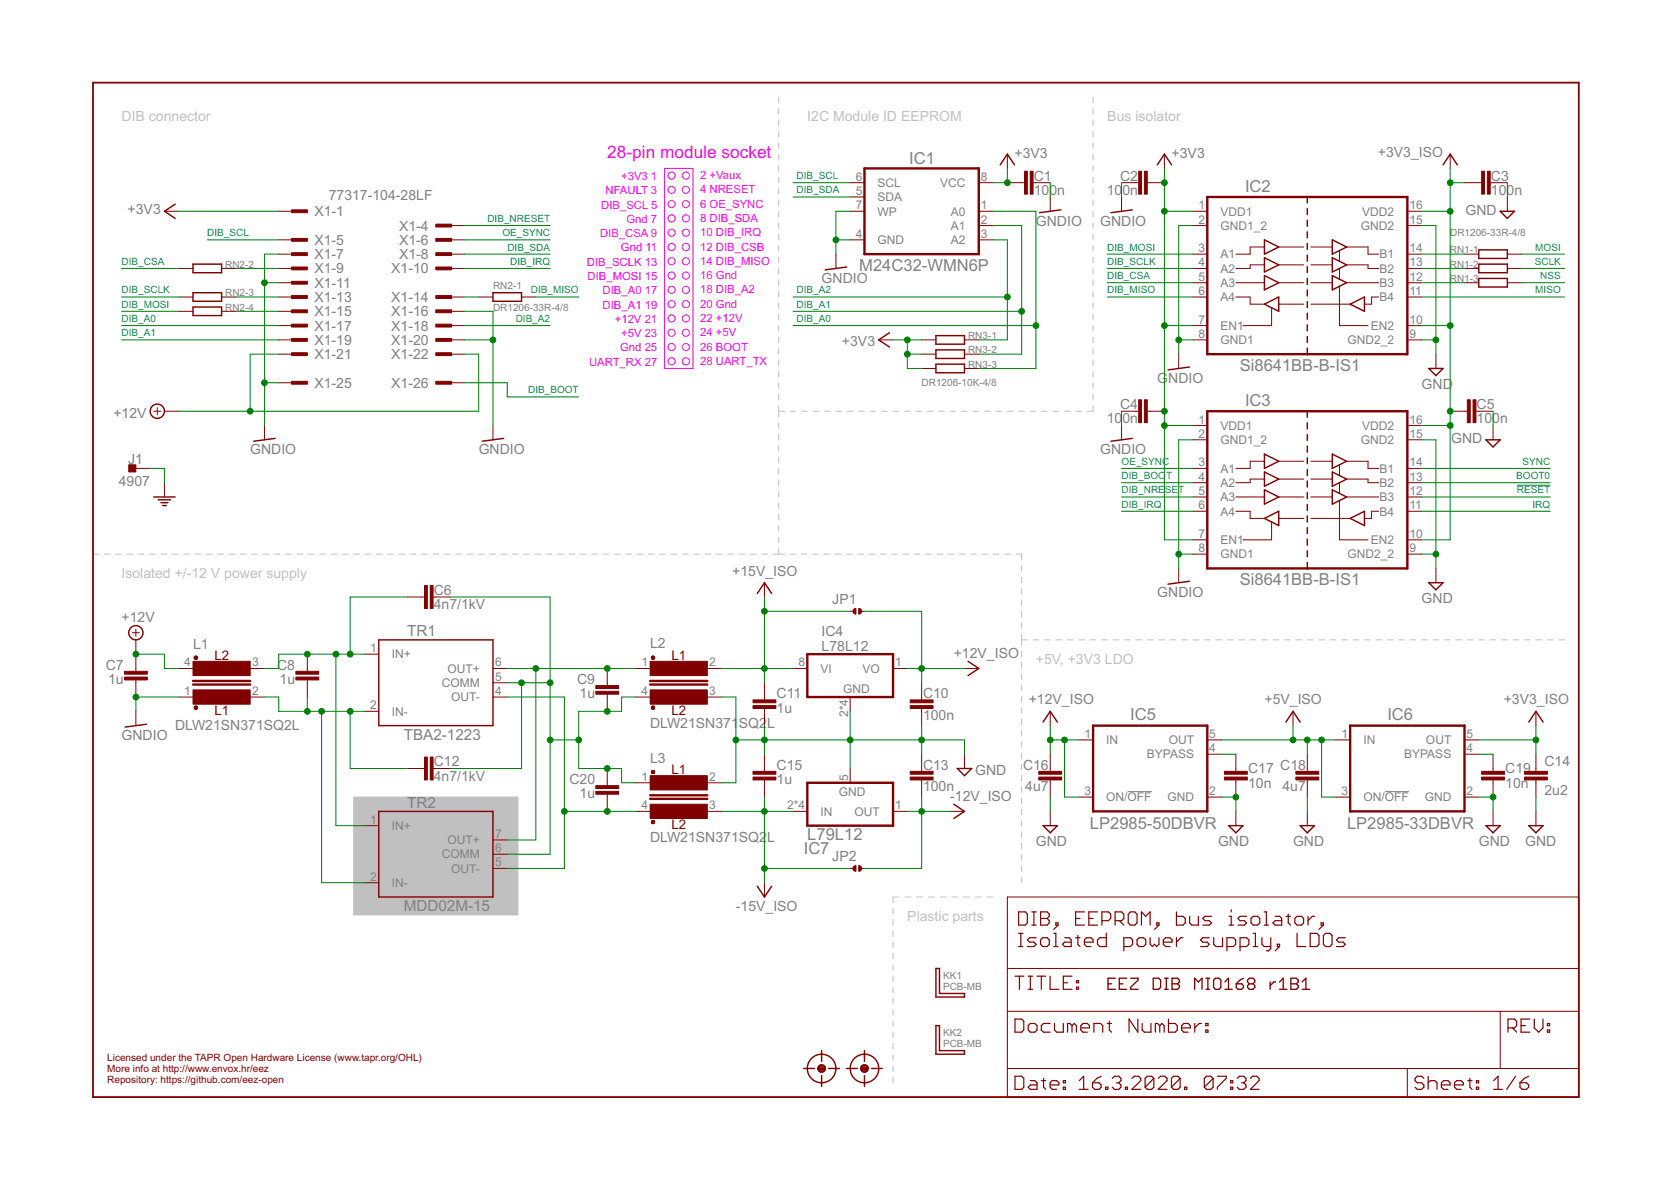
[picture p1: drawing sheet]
<svg xmlns="http://www.w3.org/2000/svg" width="297mm" height="210mm" viewBox="0 0 297 210" stroke-linecap="round" stroke-linejoin="round" font-family="sans-serif">
<g fill="none" stroke="#c0c0c0" stroke-width=".18">
<path d="M138.4 17.2v1.1M138.4 19.3v1M194.3 17.2v1.1M194.3 19.3v1M138.4 21.3v1M138.4 23.3v1.1M138.4 25.4v1M138.4 27.4v1M138.4 29.4v1.1M138.4 31.5v1M138.4 33.5v1M138.4 35.5v1"/>
<path d="M138.4 37.5v1.1M138.4 39.6v1M194.3 21.3v1M194.3 23.3v1.1M194.3 25.4v1M194.3 27.4v1M194.3 29.4v1.1M194.3 31.5v1M194.3 33.5v1M194.3 35.5v1M194.3 37.5v1.1M194.3 39.6v1"/>
<path d="M138.4 41.6v1M138.4 43.6v1.1M138.4 45.7v1M138.4 47.7v1M138.4 49.7v1.1M138.4 51.8v1M138.4 53.8v1M138.4 55.8v1.1M138.4 57.8v1.1M138.4 59.9v1M194.3 41.6v1M194.3 43.6v1.1"/>
<path d="M194.3 45.7v1M194.3 47.7v1M194.3 49.7v1.1M194.3 51.8v1M194.3 53.8v1M194.3 55.8v1.1M194.3 57.8v1.1M194.3 59.9v1M138.4 61.9v1M138.4 63.9v1.1M138.4 66v1M138.4 68v1"/>
<path d="M138.4 70v1.1M138.4 72.1v2M138.4 75.1v1.1M138.4 77.2v1M138.4 79.2v1M138.4 73.1h1.1M140.5 73.1h1M142.5 73.1h1M144.5 73.1h1.1M146.6 73.1h1M148.6 73.1h1M150.6 73.1h1"/>
<path d="M152.7 73.1h1M154.7 73.1h1M156.7 73.1h1M158.7 73.1h1.1M160.8 73.1h1M162.8 73.1h1M164.8 73.1h1.1M166.9 73.1h1M168.9 73.1h1M170.9 73.1h1.1M173 73.1h1M175 73.1h1"/>
<path d="M177 73.1h1.1M179 73.1h1.1M181.1 73.1h1M183.1 73.1h1M185.1 73.1h1.1M187.2 73.1h1M189.2 73.1h1M191.2 73.1h1.1M194.3 61.9v1M194.3 63.9v1.1M194.3 66v1M194.3 68v1"/>
<path d="M194.3 70v1.1M194.3 72.1v1h-1M16.5 98.5h1M18.5 98.5h1.1M20.6 98.5h1M22.6 98.5h1M24.6 98.5h1M26.6 98.5h1M28.6 98.5h1M30.6 98.5h1M32.6 98.5h1.1M34.7 98.5h1"/>
<path d="M36.7 98.5h1M38.7 98.5h1M40.7 98.5h1M42.7 98.5h1M44.7 98.5h1.1M46.8 98.5h1M48.8 98.5h1M50.8 98.5h1M52.8 98.5h1M54.8 98.5h1M56.8 98.5h1M58.8 98.5h1.1"/>
<path d="M60.9 98.5h1M62.9 98.5h1M64.9 98.5h1M66.9 98.5h1M68.9 98.5h1M70.9 98.5h1M72.9 98.5h1.1M75 98.5h1M77 98.5h1M79 98.5h1M81 98.5h1M83 98.5h1"/>
<path d="M85 98.5h1M87 98.5h1.1M89.1 98.5h1M91.1 98.5h1M93.1 98.5h1M95.1 98.5h1M97.1 98.5h1M99.1 98.5h1.1M101.2 98.5h1M103.2 98.5h1M105.2 98.5h1M107.2 98.5h1"/>
<path d="M109.2 98.5h1M111.2 98.5h1M113.2 98.5h1.1M115.3 98.5h1M117.3 98.5h1M119.3 98.5h1M121.3 98.5h1M123.3 98.5h1M125.3 98.5h1M127.3 98.5h1.1M129.3 98.5h1.1M131.4 98.5h1"/>
<path d="M133.4 98.5h1M135.4 98.5h1M137.4 98.5h2M138.4 81.2v1.1M138.4 83.2v1.1M138.4 85.3v1M138.4 87.3v1M138.4 89.3v1.1M138.4 91.4v1M138.4 93.4v1M138.4 95.4v1.1M138.4 97.5v1"/>
<path d="M140.4 98.5h1M142.5 98.5h.9M144.5 98.5h1M146.5 98.5h1M148.5 98.5h1M150.5 98.5h1M152.5 98.5h1M154.5 98.5h1M156.5 98.5h1M158.5 98.5h1M160.5 98.5h1M162.5 98.5h1"/>
<path d="M164.5 98.5h1M166.5 98.5h1.1M168.6 98.5h.9M170.6 98.5h1M172.6 98.5h1M174.6 98.5h1M176.6 98.5h1M178.6 98.5h1M180.6 98.5h1v1M181.6 113.7h1M181.6 100.5v1.1M181.6 102.6v1"/>
<path d="M181.6 104.6v1M181.6 106.6v1M181.6 108.6v1.1M181.6 110.7v1M181.6 112.7v2M181.6 115.7v1M181.6 117.8v.9M181.6 119.8v1M183.6 113.7h1.1M185.7 113.7h1M187.7 113.7h1M189.7 113.7h1.1"/>
<path d="M191.7 113.7h1.1M193.8 113.7h1M195.8 113.7h1M197.8 113.7h1.1M199.9 113.7h1M201.9 113.7h1M203.9 113.7h1.1M206 113.7h1M208 113.7h1M210 113.7h1.1M212.1 113.7h1M214.1 113.7h1"/>
<path d="M216.1 113.7h1.1M218.2 113.7h1M220.2 113.7h1M222.2 113.7h1.1M224.3 113.7h1M226.3 113.7h1M228.3 113.7h1.1M230.4 113.7h1M232.4 113.7h1M234.4 113.7h1.1M236.5 113.7h1M238.5 113.7h1"/>
<path d="M240.5 113.7h1M242.5 113.7h1.1M244.6 113.7h1M246.6 113.7h1M248.6 113.7h1.1M250.7 113.7h1M252.7 113.7h1M254.7 113.7h1.1M256.8 113.7h1M258.8 113.7h1M260.8 113.7h1.1M262.8 113.7h1.1"/>
<path d="M264.9 113.7h1M266.9 113.7h1M268.9 113.7h1.1M271 113.7h1M273 113.7h1M275 113.7h1.1M277.1 113.7h1M181.6 121.8v1M181.6 123.8v1M181.6 125.8v1M181.6 127.8v1M181.6 129.8v1"/>
<path d="M181.6 131.8v1M181.6 133.8v1M181.6 135.8v1M181.6 137.8v1M181.6 139.8v1M159.8 159.4h-1.1v1M160.8 159.4h1.1M162.9 159.4h1.1M165 159.4h1.1M167.1 159.4h1.1M169.2 159.4h1.1M171.3 159.4h1.1"/>
<path d="M173.4 159.4h1M175.4 159.4h1.1M181.6 141.8v1.1M181.6 143.8v1M181.6 145.9v1M181.6 147.8v1.1M181.6 149.9v1M181.6 151.9v1M181.6 153.9v1M181.6 155.9v1M158.7 161.4v1M158.7 163.4v1"/>
<path d="M158.7 165.4v1M158.7 167.4v1M158.7 169.4v1M158.7 171.4v1M158.7 173.4v1M158.7 175.5v.9M158.7 177.4v1M158.7 179.5v.9M158.7 181.4v1M158.7 183.5v.9M158.7 185.4v1M158.7 187.5v.9"/>
<path d="M158.7 189.4v1.1M158.7 191.5v.9"/>
</g>
<path d="M62.9 141.7h29.2v20.9h-29.2z" fill="#c0c0c0" stroke="#c0c0c0" stroke-width=".18"/>
<path d="M200.4 140.7h4.3M246.2 140.7h4.2" fill="none" stroke="#808080" stroke-width=".18"/>
<g fill="none" stroke="#800000" stroke-width=".21">
<path d="M180.4 173.5h1.6M181.1 162.1h1.1l.4 .4v1.5l-.4 .4h-1.1zM181.1 168.2h.7M181.1 165.9h.7M181.2 173.5v2.3M181.5 165.9v2.3M182.8 173.5h.8M182.8 175.8h.8M183.2 173.5v2.3M183.4 164.4h.8M183.4 162.1h.8M183.8 162.1v2.3"/>
<path d="M184.2 166.7h-1.2l-.4 .3 .4 .4h.8l.4 .4-.4 .4h-1.2M184.3 173.5h1.6M185 162.1h1.1l.4 .4v.4l-.4 .3 .4 .4v.4l-.4 .4h-1.1zM185 163.2h1.1M185.1 173.5v2.3M185.4 166.7h.7l.4 .3v.8l-.4 .4h-.7l-.4-.4v-.8zM186.7 173.5v2.3h1.5M187.3 165.9h.4v2.3M187.3 168.2h.8M187.7 164h.4v.4h-.4zM188.1 164.4l-.8 .8M189 174.7h.8"/>
<path d="M189.3 166.7h.7l.4 .3v1.2h-1.1l-.4-.4 .4-.4h1.1M190.6 173.5h-1.6v2.3h1.6M191.2 163.2h.8M191.2 166.7h.8M191.3 175.5h.4v.3h-.4zM191.3 174.3h.4v.4h-.4zM191.6 166.3v1.5l.4 .4M192.8 162.1h-1.6v2.3h1.6M192.8 167.4h1.5v-.4l-.4-.3h-.8l-.3 .3v.8l.3 .4h.8M193.5 163.2h.8M195.1 162.1h-1.6v2.3h1.6M195.9 163.6h1.1l.4-.4v-.7l-.4-.4h-1.1v2.3"/>
<path d="M196.7 165.9v2.3h-1.2l-.4-.4v-.8l.4-.3h1.2M198.2 163.6h1.2l.4-.4v-.7l-.4-.4h-1.2v2.3M199 163.6l.8 .8M199.8 168.2h1.1l.4-.4v-.8l-.4-.3h-1.1v2.3M200.9 162.1h.8l.4 .4v1.5l-.4 .4h-.8l-.3-.4v-1.5zM202.5 166.7h.8l.4 .3v.8l-.4 .4h-.8l-.4-.4v-.8zM202.9 164.4v-2.3l.8 .8 .7-.8v2.3M204.4 166.7v1.1l.5 .4 .3-.4 .4 .4 .4-.4v-1.1M205.6 164h.4v.4h-.4zM206 164.4l-.8 .8M206.8 167.4h1.5v-.4l-.3-.3h-.8l-.4 .3v.8l.4 .4h.8M209.1 162.1v2.3h1.2l.4-.4v-.8l-.4-.3h-1.2"/>
<path d="M209.1 166.7v1.5M210.3 166.7h-.4l-.8 .7M211.5 162.9v1.1l.4 .4h1.1v-1.5M215 166.7h-1.2l-.4 .3 .4 .4h.8l.4 .4-.4 .4h-1.2M215.4 162.9h-1.2l-.4 .3 .4 .4h.8l.4 .4-.4 .4h-1.2M215.8 166.7v1.1l.4 .4h1.1v-1.5M218.1 168.2h1.2l.3-.4v-.8l-.3-.3h-1.2v2.3M218.5 164.4h.8M218.5 162.9h.4v1.5M218.9 161.7v.4M220.4 168.2h1.2l.4-.4v-.8l-.4-.3h-1.2v2.3M221.6 162.9h-1.2l-.4 .3 .4 .4h.8l.4 .4-.4 .4h-1.2"/>
<path d="M222.4 163.2l.4-.3h.7l.4 .3v.8l-.4 .4h-.7l-.4-.4zM222.8 168.2h.7M222.8 165.9h.4v2.3M224.3 166.7v1.1l.4 .4h1.2M224.7 164.4h.8M224.7 162.1h.4v2.3M225.9 166.7v1.9l-.4 .4h-.4M226.7 162.9h.8l.3 .3v1.2h-1.1l-.4-.4 .4-.4h1.1M227.1 167.8h.4v.4h-.4zM227.5 168.2l-.8 .8M228.6 162.9h.8M229 162.5v1.5l.4 .4"/>
<path d="M230.2 163.2l.4-.3h.8l.3 .3v.8l-.3 .4h-.8l-.4-.4zM230.6 165.9v2.3h1.5M232.5 162.9v1.5M232.9 165.9h1.2l.4 .4v1.5l-.4 .4h-1.2zM233.7 162.9h-.4l-.8 .7M234.8 164h.4v.4h-.4zM235.2 164.4l-.7 .8M235.6 165.9h.8l.4 .4v1.5l-.4 .4h-.8l-.4-.4v-1.5zM239.1 166.7h-1.1l-.4 .3 .4 .4h.8l.3 .4-.3 .4h-1.2M180.4 181.1h1.2l.4 .4v1.6l-.4 .4h-1.2zM180.4 191.3h1.2l.4 .4v1.5l-.4 .4h-1.2zM182.8 182.3l.4-.4h.7l.4 .4v.8l-.4 .4h-.7l-.4-.4z"/>
<path d="M183.2 192.1h.7l.4 .3v1.2h-1.1l-.4-.4 .4-.4h1.1M185.1 192.1h.8M185.5 191.7v1.5l.4 .4M186.7 192.8h1.5v-.4l-.4-.3h-.8l-.3 .3v.8l.3 .4h.8M186.7 181.9h-1.2l-.4 .4v.8l.4 .4h1.2M187.5 181.9v1.2l.3 .4h1.2v-1.6M189 193.2h.4v.4h-.4zM189 192.1h.4v.3h-.4zM190.6 182.3l-.4-.4h-.4v1.6M190.6 182.3l.4-.4 .3 .4v1.2M190.6 182.3v1.2M191.9 193.6h1.5"/>
<path d="M191.9 192.1l.7-.8v2.3M192.1 182.7h1.6v-.4l-.4-.4h-.8l-.4 .4v.8l.4 .4h.8M194.2 192.4h1.2l.3 .4v.4l-.3 .4h-.8l-.4-.4zM194.5 183.5v-1.6h1.1l.4 .4v1.2M195.7 191.3l-.7 .4-.8 .7M196.5 193.2h.4v.4h-.4zM196.8 181.9h.8M197.2 181.5v1.6l.4 .4M197.7 191.7l.4-.4h.8l.4 .4v.4l-.4 .3M198.5 192.4h.4M198.9 192.4l.4 .4v.4l-.4 .4h-.8l-.4-.4M200 193.2h.4v.4h-.4z"/>
<path d="M201.2 191.7l.4-.4h.8l.4 .4v.4l-1.6 1.5h1.6M202.3 181.1v2.4l-1.6-2.4v2.4M203 181.9v1.2l.4 .4h1.2v-1.6M205.1 191.7v1.5l-.4 .4h-.8l-.3-.4M205.1 191.7l-.4-.4h-.8l-.3 .4v1.5M205.1 191.7l-1.5 1.5M205.9 191.7l.4-.4h.8l.4 .4v.4l-1.6 1.5h1.6M206.2 182.3l-.4-.4h-.4v1.6M206.2 182.3v1.2M206.2 182.3l.3-.4 .4 .4v1.2M207.7 181.1v2.4h1.2l.4-.4v-.8l-.4-.4h-1.2M209.8 191.7v1.5l-.4 .4h-.8l-.4-.4"/>
<path d="M209.8 191.7l-.4-.4h-.8l-.4 .4v1.5M209.8 191.7l-1.6 1.5M210.1 182.7h1.5v-.4l-.4-.4h-.8l-.3 .4v.8l.3 .4h.8M210.6 193.2h.4v.4h-.4zM212.4 181.9v1.6M213.6 181.9h-.4l-.8 .8M214.3 183.1h.4v.4h-.4zM214.3 181.9h.4v.4h-.4zM215.6 191.7v1.5l-.4 .4h-.7l-.4-.4M215.6 191.7l-.4-.4h-.7l-.4 .4v1.5M215.6 191.7l-1.5 1.5M216.4 191.3h1.6v.4l-1.6 1.5v.4"/>
<path d="M218.8 193.2h.3v.4h-.3zM218.8 192.1h.3v.3h-.3zM219.9 191.7l.4-.4h.8l.4 .4v.4l-.4 .3M220.7 192.4h.4M221.1 192.4l.4 .4v.4l-.4 .4h-.8l-.4-.4M222.3 191.7l.4-.4h.7l.4 .4v.4l-1.5 1.5h1.5M253.1 191.7l-.4-.4h-.8l-.4 .4v.4l.4 .3h.8l.4 .4v.4l-.4 .4h-.8l-.4-.4M253.9 192.4l.4-.3h.8l.3 .3v1.2M253.9 191.3v2.3M256.2 192.8h1.6v-.4l-.4-.3h-.8l-.4 .3v.8l.4 .4h.8M258.6 192.8h1.5v-.4l-.4-.3h-.7l-.4 .3v.8l.4 .4h.7M260.9 192.1h.8"/>
<path d="M261.3 191.7v1.5l.4 .4M262.4 193.2h.4v.4h-.4zM262.4 192.1h.4v.3h-.4zM265.5 193.6h1.6M265.5 192.1l.8-.8v2.3M268.1 182.7h1.1l.4-.4v-.8l-.4-.4h-1.1v2.4M268.8 182.7l.8 .8M269.4 191.3l-1.6 2.3M270.2 192.4h1.2l.3 .4v.4l-.3 .4h-.8l-.4-.4zM270.4 182.3h.8M271.7 191.3l-.7 .4-.8 .7M271.9 181.1h-1.5v2.4h1.5"/>
<path d="M272.7 181.1v1.6l.8 .8 .8-.8v-1.6M275.1 183.1h.4v.4h-.4zM275.1 181.9h.4v.4h-.4z"/>
</g>
<g fill="none" stroke="#800000" stroke-width=".25">
<path d="M31.1 36.3l-1.9 1.2 1.9 1.3M177.8 29.3l1.3-1.9 1.2 1.9M188.6 37.3l-3.8 .5M201.3 37.3l-3.8 .5M205.7 29.3l1.3-1.9 1.3 1.9M232.4 35v1.1M232.4 37.1v1M232.4 39.1v1.1M256.5 29.3l1.3-1.9 1.3 1.9M266.7 37.5h2.5l-1.3 1.3zM34.3 46.9h5.1v1.6h-5.1zM34.3 54.6h5.1v1.5h-5.1z"/>
<path d="M34.3 52h5.1v1.6h-5.1zM87.6 52h5.1v1.6h-5.1zM150.5 47.5l-3.8 .5M158.1 59.1l-1.9 1.3 1.9 1.3M166.4 59.6h5v1.6h-5zM224.8 42.6l2.5 1.3-2.5 1.3zM224.8 45.8l2.5 1.3-2.5 1.2zM224.8 49l2.5 1.2-2.5 1.3zM224.8 54.1l2.5-1.3v2.5zM232.4 41.2v1.1M232.4 43.3v1M232.4 45.3v1.1"/>
<path d="M232.4 47.4v1.1M232.4 49.5v1M232.4 51.5v1.1M232.4 53.6v1.1M232.4 55.7v1M232.4 57.7v1.1M232.4 59.8v1.1M236.8 42.6l2.6 1.3-2.6 1.3zM236.8 45.8l2.6 1.3-2.6 1.2zM236.8 49l2.6 1.2-2.6 1.3zM240 54.1l2.5-1.3v2.5zM262.9 44.4h5v1.5h-5z"/>
<path d="M262.9 46.9h5v1.6h-5zM262.9 49.5h5v1.5h-5zM48.9 77.9l-3.8 .5M89.5 77.9l-3.8 .5M166.4 62.2h5v1.5h-5zM166.4 64.7h5v1.6h-5zM201.3 77.9l-3.8 .5M211.4 65.2l-3.8 .5M232.4 61.9v1M232.4 73.1v1.1M232.4 75.2v1M232.4 77.2v1.1"/>
<path d="M232.4 79.3v1.1M254 65.5h2.5l-1.3 1.3zM264.1 78.2h2.6l-1.3 1.2zM27.3 88.3h3.8M28.1 88.8h2.2M28.6 89.3h1.2M28.9 89.9h.6M224.8 80.7l2.5 1.3-2.5 1.2zM224.8 83.9l2.5 1.3-2.5 1.2zM224.8 87.1l2.5 1.2-2.5 1.3zM224.8 92.1l2.5-1.2v2.5zM232.4 81.4v1"/>
<path d="M232.4 83.4v1.1M232.4 85.5v1.1M232.4 87.6v1M232.4 89.6v1.1M232.4 91.7v1.1M232.4 93.8v1M232.4 95.8v1.1M232.4 97.9v1.1M232.4 100v1M236.8 80.7l2.6 1.3-2.6 1.2zM236.8 83.9l2.6 1.3-2.6 1.2zM236.8 87.1l2.6 1.2-2.6 1.3z"/>
<path d="M240 92.1l2.5-1.2v2.5zM34.6 116.8v.2M34.6 116.8l.2-.2 .2 .2M34.6 117h.5M34.6 116.8h.4M35 116.8v.2l-.1 .2-.3-.2M67.3 113.7h20.3v15.3h-20.3zM115.8 117h.5M115.9 116.8l.1-.2 .3 .2M115.9 117l.1 .2 .3-.2M115.9 116.8h.4M115.9 116.8v.2"/>
<path d="M116.3 116.8v.2M134.6 105.5l1.3-1.9 1.3 1.9M172.1 117.5l1.9 1.3-1.9 1.3M211.4 103.3l-3.8 .5M254 103.6h2.5l-1.3 1.2zM26.1 128.7l-3.9 .5M34.6 125.7v.2M34.6 125.7l.2-.2 .2 .2M34.6 125.9h.5M34.6 125.7h.4M35 125.7l-.1 .3-.3-.1M115.8 137.2l.2 .2h.2"/>
<path d="M115.8 137.2h.5M115.8 125.9h.5M115.9 125.7l.1-.2 .3 .2M115.9 125.7h.4M115.9 125.7v.2M115.9 125.9l.2 .1 .2-.1M116 137h.2M116 137l-.2 .2M116 137.4h.2M116.2 137l.1 .2-.1 .2M116.3 125.7v.2M170.2 136.6h2.5l-1.3 1.3z"/>
<path d="M185.4 128.3l1.3-1.9 1.3 1.9M228.6 128.3l1.2-1.9 1.3 1.9M271.8 128.3l1.2-1.9 1.3 1.9M67.3 144.2h20.3v15.2h-20.3zM115.8 146.1l.2 .2h.2M115.8 146.1h.5M116 145.9h.2M116 145.9l-.2 .2M116 146.3h.2M116.2 145.9l.1 .1-.1 .3M134.6 157.5l1.3 1.9 1.3-1.9M169.5 142.9l1.9 1.3-1.9 1.3"/>
<path d="M185.4 146.7h2.6l-1.3 1.3zM218.4 146.7h2.6l-1.3 1.3zM231.1 146.7h2.6l-1.3 1.3zM264.1 146.7h2.6l-1.3 1.3zM271.8 146.7h2.5l-1.3 1.3zM166.4 172.1h.6v4.5h4.4v.6h-5zM142.9 189.9h1.9M145.4 189.9a.63 .63 0 0 0 .6 .6 .63 .63 0 0 0 .7-.6M145.4 189.9h1.3M145.4 190.1h1.2M145.5 189.7h1.1M145.5 189.7a.64 .64 0 0 1 .7-.4 .64 .64 0 0 1 .5 .6"/>
<path d="M145.5 189.7l-.1 .2M145.6 190.3h.9M145.6 189.4h.9M146 186.7v1.9M146 191.2v1.9M147.3 189.9h1.9M150.5 189.9h1.9M153 189.9h1.3M153.1 190.1h1.2M153.1 189.7a.64 .64 0 0 1 .6-.4 .64 .64 0 0 1 .6 .4M153.1 189.7a.64 .64 0 0 0 .4 .8 .64 .64 0 0 0 .8-.6M153.1 189.7h1.1"/>
<path d="M153.2 190.3h.9M153.2 189.4h.9M153.7 186.7v1.9M153.7 191.2v1.9M154.3 189.7v.2M154.9 189.9h1.9M166.4 182.3h.6v4.4h4.4v.7h-5z"/>
<circle cx="28" cy="73.1" r="1.27"/>
<circle cx="24.2" cy="112.5" r="1.27"/>
<circle cx="146" cy="189.9" r="2.54"/>
<circle cx="153.7" cy="189.9" r="2.54"/>
</g>
<path d="M16.5 14.7h264.1v180.3h-264.1z" fill="none" stroke="#800000" stroke-width=".32"/>
<g fill="none" stroke="#800000" stroke-width=".18">
<path d="M29.2 37.5h2.6M49.6 37.5h2.5M151.1 37.5h2.6M151.1 32.5h2.6M151.1 35h2.6M174 37.5h2.5M174 32.5h2.5M179.1 27.4v2.5M179.1 32.5h3M183.6 32.5h3.1M186.7 35v2.5M199.4 32.5h3"/>
<path d="M199.4 35v2.5M203.9 32.5h3.1M207 27.4v2.5M212.1 37.5h2.5M250.2 37.5h2.5M257.8 27.4v2.5M260.3 32.5h3.1M264.9 32.5h3M267.9 35v2.5M31.8 47.7h2.5M31.8 52.8h2.5M31.8 55.3h2.5"/>
<path d="M39.4 47.7h2.5M39.4 52.8h2.5M39.4 55.3h2.5M49.6 42.6h2.5M49.6 45.2h2.5M49.6 47.7h2.5M49.6 50.2h2.5M49.6 52.8h2.5M49.6 55.3h2.5M49.6 57.9h2.5M80 40.1h2.5M80 42.6h2.5"/>
<path d="M80 45.2h2.5M80 47.7h2.5M80 52.8h2.5M80 55.3h2.5M80 57.9h2.5M85.1 52.8h2.5M92.7 52.8h2.5M148.6 45.2v2.5M151.1 42.6h2.6M174 40.1h2.5M174 42.6h2.5M212.1 40.1h2.5"/>
<path d="M212.1 45.2h2.5M212.1 47.7h2.5M212.1 50.2h2.5M212.1 52.8h2.5M212.1 57.9h2.5M219.7 50.2h5.1M219.7 52.8h2.5v1.3h2.6M224.8 43.9h-2.6v1.3h-2.5M224.8 47.1h-2.6v.6h-2.5M226 54.7v3.2h-5M227.3 50.2h4.5M227.3 43.9h4.5"/>
<path d="M227.3 47.1h4.5M227.3 54.1h4.5M233 50.2h3.8M233 43.9h3.8M233 47.1h3.8M233 54.1h7M238.1 50.9v7h5.1M238.1 44.5v1.9M238.1 47.7v1.9M239.4 43.9h3.8v1.3h1.9M239.4 47.1h3.8v.6h1.9M239.4 50.2h5.7"/>
<path d="M245.1 52.8h-1.3v1.3h-1.3M250.2 40.1h2.5M250.2 45.2h2.5M250.2 47.7h2.5M250.2 50.2h2.5M250.2 52.8h2.5M250.2 57.9h2.5M260.3 45.2h2.6M260.3 47.7h2.6M260.3 50.2h2.6M267.9 45.2h2.6M267.9 47.7h2.6"/>
<path d="M267.9 50.2h2.6M27.3 73.1h1.3M28 72.5v1.2M29.2 73.1h2.6M47 75.6v2.6M49.6 60.4h2.5M49.6 62.9h2.5M49.6 68h2.5M80 60.4h2.5M80 62.9h2.5M80 68h2.5M87.6 75.6v2.6"/>
<path d="M156.2 60.4h2.5M163.8 60.4h2.6M163.8 62.9h2.6M163.8 65.5h2.6M171.4 60.4h2.6M171.4 62.9h2.6M171.4 65.5h2.6M199.4 73.1h3M199.4 75.6v2.6M203.9 73.1h3.1M209.5 62.9v2.6M212.1 60.4h2.5"/>
<path d="M212.1 75.6h2.5M212.1 78.2h2.5M250.2 60.4h2.5M250.2 75.6h2.5M250.2 78.2h2.5M255.2 62.9v2.6M257.8 73.1h3M262.4 73.1h3M265.4 75.6v2.6M24.2 83.2h2.5M29.2 85.8v2.5M212.1 83.2h2.5"/>
<path d="M212.1 85.8h2.5M212.1 88.3h2.5M212.1 90.9h2.5M212.1 95.9h2.5M212.1 98.5h2.5M219.7 90.9h2.5v1.2h2.6M219.7 88.3h5.1M224.8 82h-2.6v1.2h-2.5M224.8 85.2h-2.6v.6h-2.5M226 92.8v3.1h-5M227.3 88.3h4.5M227.3 82h4.5"/>
<path d="M227.3 85.2h4.5M227.3 92.1h4.5M233 88.3h3.8M233 82h3.8M233 85.2h3.8M233 92.1h7M238.1 82.6v1.9M238.1 85.8v1.9M238.1 89v6.9h5.1M239.4 82h3.8v1.2h1.9M239.4 85.2h3.8v.6h1.9M239.4 88.3h5.7"/>
<path d="M245.1 90.9h-1.3v1.2h-1.3M250.2 83.2h2.5M250.2 85.8h2.5M250.2 88.3h2.5M250.2 90.9h2.5M250.2 95.9h2.5M250.2 98.5h2.5M23.5 112.5h1.3M24.2 111.8v1.3M24.2 113.7v5.6M31.8 118.8h2.5M44.5 118.8h2.5"/>
<path d="M54.6 116.3v3M64.8 116.3h2.5M72.4 106.1h3.1M77 106.1h3M87.6 118.8h2.6M107.9 118.8v3.1M113 118.8h2.6M125.7 118.8h2.6M135.9 103.6v2.5M141 118.8h2.5M151.1 108.6h.8M152.9 108.6h.8"/>
<path d="M158.7 118.8h2.6M171.4 118.8h2.6M209.5 101v2.6M255.2 101v2.6M24.2 120.8v3.1M24.2 126.4v2.6M31.8 123.9h2.5M44.5 123.9h2.5M54.6 120.8v3.1M64.8 126.4h2.5M72.4 136.6h3.1M77 136.6h3"/>
<path d="M87.6 123.9h2.6M87.6 121.3h2.6M107.9 123.4v3M107.9 136.6v3M113 123.9h2.6M113 139.1h2.6M125.7 123.9h2.6M125.7 139.1h2.6M135.9 121.3v3.1M135.9 125.9v3.1M135.9 134v3.1M135.9 138.6v3.1"/>
<path d="M151.1 123.9v2.5M151.1 136.6v2.5M163.8 121.3v3.1M163.8 125.9v3.1M163.8 134v3.1M163.8 138.6v3.1M171.4 134v2.6M186.7 126.4v2.6M186.7 134v3.1M186.7 138.6v3.1M191.8 131.5h2.5M214.6 131.5h2.5"/>
<path d="M214.6 134h2.5M219.7 134v3.1M219.7 138.6v3.1M229.8 126.4v2.6M232.4 134v3.1M232.4 138.6v3.1M237.5 131.5h2.5M260.3 131.5h2.6M260.3 134h2.6M265.4 134v3.1M265.4 138.6v3.1M273 126.4v2.6"/>
<path d="M273 134v3.1M273 138.6v3.1M64.8 146.7h2.5M64.8 156.9h2.5M87.6 154.3h2.6M87.6 149.3h2.6M87.6 151.8h2.6M107.9 141.2v3M113 144.2h2.6M125.7 144.2h2.6M135.9 156.9v2.5M141 144.2h2.5"/>
<path d="M151.1 154.3h.8M152.9 154.3h.8M158.7 144.2h2.6M168.9 144.2h2.5M179.1 159.4h101.5v35.6h-101.5zM186.7 144.2v2.5M191.8 141.7h2.5M214.6 141.7h2.5M219.7 144.2v2.5M232.4 144.2v2.5M237.5 141.7h2.5M260.3 141.7h2.6"/>
<path d="M265.4 144.2v2.5M273 144.2v2.5M179.1 179.7h101.5M179.1 172.1h101.5M266.7 179.7v10.2M179.1 189.9h101.5M250.2 189.9v5.1"/>
</g>
<g fill="none" stroke="#800000" stroke-width=".23">
<path d="M197 174.9h.6M198.3 173.9h-1.3v1.9h1.3M199 174.9h.6M200.3 173.9h-1.3v1.9h1.3M201 173.9h1.3v.3l-1.3 1.3v.3h1.3M205 173.9h1l.3 .3v1.3l-.3 .3h-1zM207 173.9h.7M207 175.8h.7M207.3 173.9v1.9M208.3 173.9h1l.4 .3v.3l-.4 .4 .4 .3v.3l-.4 .3h-1zM208.3 174.9h1M212.4 175.8v-1.9l.6 .6 .7-.6v1.9"/>
<path d="M214.4 173.9h.6M214.4 175.8h.6M214.7 173.9v1.9M216 173.9h.7l.3 .3v1.3l-.3 .3h-.7l-.3-.3v-1.3zM217.7 175.8h1.3M217.7 174.5l.7-.6v1.9M219.8 174.9h.9l.3 .3v.3l-.3 .3h-.6l-.3-.3zM221 173.9l-.6 .3-.6 .7M222.1 174.9l-.3-.4v-.3l.3-.3h.6l.4 .3v.3l-.4 .4M222.1 174.9l-.3 .3v.3l.3 .3h.6l.4-.3v-.3l-.4-.3M222.1 174.9h.6M225.8 174.5v1.3"/>
<path d="M226.8 174.5h-.4l-.6 .7M227.5 175.8h1.3M227.5 174.5l.6-.6v1.9M229.5 173.9h.9l.4 .3v.3l-.4 .4 .4 .3v.3l-.4 .3h-.9zM229.5 174.9h.9M231.5 175.8h1.3M231.5 174.5l.6-.6v1.9"/>
</g>
<g fill="#800000" stroke="#800000" stroke-width=".18">
<path d="M51.8 37.3h2.8v.5h-2.8z"/>
<path d="M77.5 39.8h2.8v.5h-2.8z"/>
<path d="M51.8 42.4h2.8v.5h-2.8z"/>
<path d="M77.5 42.4h2.8v.5h-2.8z"/>
<path d="M51.8 44.9h2.8v.5h-2.8z"/>
<path d="M77.5 44.9h2.8v.5h-2.8z"/>
<path d="M51.8 47.5h2.8v.5h-2.8z"/>
<path d="M77.5 47.5h2.8v.5h-2.8z"/>
<path d="M51.8 50h2.8v.5h-2.8z"/>
<path d="M51.8 52.5h2.8v.5h-2.8z"/>
<path d="M77.5 52.5h2.8v.5h-2.8z"/>
<path d="M51.8 55.1h2.8v.5h-2.8z"/>
<path d="M77.5 55.1h2.8v.5h-2.8z"/>
<path d="M51.8 57.6h2.8v.5h-2.8z"/>
<path d="M77.5 57.6h2.8v.5h-2.8z"/>
<path d="M51.8 60.2h2.8v.5h-2.8z"/>
<path d="M77.5 60.2h2.8v.5h-2.8z"/>
<path d="M51.8 62.7h2.8v.5h-2.8z"/>
<path d="M77.5 62.7h2.8v.5h-2.8z"/>
<path d="M51.8 67.8h2.8v.5h-2.8z"/>
<path d="M77.5 67.8h2.8v.5h-2.8z"/>
<path d="M22.9 82.6h1.3v1.3h-1.3z"/>
<path d="M182.1 30.4h.5v4.1h-.5z"/>
<path d="M183.1 30.4h.5v4.1h-.5z"/>
<path d="M217.7 137.1h4v.5h-4z"/>
<path d="M217.7 138.1h4v.5h-4z"/>
<path d="M184.7 137.1h4v.5h-4z"/>
<path d="M184.7 138.1h4v.5h-4z"/>
<path d="M263.4 137.1h4v.5h-4z"/>
<path d="M263.4 138.1h4v.5h-4z"/>
<path d="M271 138.1h4.1v.5h-4.1z"/>
<path d="M271 137.1h4.1v.5h-4.1z"/>
<path d="M230.4 137.1h4v.5h-4z"/>
<path d="M230.4 138.1h4v.5h-4z"/>
<path d="M161.8 125.4h4.1v.5h-4.1z"/>
<path d="M161.8 124.4h4.1v.5h-4.1z"/>
<path d="M161.8 138.1h4.1v.5h-4.1z"/>
<path d="M161.8 137.1h4.1v.5h-4.1z"/>
<path d="M34.3 122.6h10.2v2.6h-10.2z"/>
<path d="M34.3 117.5h10.2v2.6h-10.2z"/>
<path d="M115.6 117.5h10.1v2.6h-10.1z"/>
<path d="M115.6 122.6h10.1v2.6h-10.1z"/>
<path d="M115.6 137.9h10.1v2.5h-10.1z"/>
<path d="M115.6 142.9h10.1v2.6h-10.1z"/>
<path d="M76.5 104.1h.5v4h-.5z"/>
<path d="M75.5 104.1h.5v4h-.5z"/>
<path d="M76.5 134.6h.5v4h-.5z"/>
<path d="M75.5 134.6h.5v4h-.5z"/>
<path d="M105.9 121.9h4.1v.5h-4.1z"/>
<path d="M105.9 122.9h4.1v.5h-4.1z"/>
<path d="M105.9 139.6h4.1v.5h-4.1z"/>
<path d="M105.9 140.7h4.1v.5h-4.1z"/>
<path d="M52.6 119.3h4.1v.5h-4.1z"/>
<path d="M52.6 120.3h4.1v.5h-4.1z"/>
<path d="M22.1 119.3h4.1v.5h-4.1z"/>
<path d="M22.1 120.3h4.1v.5h-4.1z"/>
<path d="M133.9 124.4h4v.5h-4z"/>
<path d="M133.9 125.4h4v.5h-4z"/>
<path d="M133.9 137.1h4v.5h-4z"/>
<path d="M133.9 138.1h4v.5h-4z"/>
<path d="M202.4 30.4h.5v4.1h-.5z"/>
<path d="M203.4 30.4h.5v4.1h-.5z"/>
<path d="M263.4 30.4h.5v4.1h-.5z"/>
<path d="M264.4 30.4h.5v4.1h-.5z"/>
<path d="M202.4 71.1h.5v4h-.5z"/>
<path d="M203.4 71.1h.5v4h-.5z"/>
<path d="M260.8 71.1h.5v4h-.5z"/>
<path d="M261.9 71.1h.5v4h-.5z"/>
</g>
<g fill="none" stroke="#800000" stroke-width=".42">
<path d="M153.7 29.9h20.3v15.3h-20.3zM214.6 35h35.6v27.9h-35.6zM214.6 73.1h35.6v27.9h-35.6zM143.5 116.3h15.2v7.6h-15.2zM34.3 121.7h10.2M34.3 121h10.2M115.6 121.7h10.1M115.6 121h10.1M143.5 139.1h15.2v7.6h-15.2zM194.3 129h20.3v15.2h-20.3zM240 129h20.3v15.2h-20.3zM115.6 141.4h10.1"/>
<path d="M115.6 142h10.1"/>
</g>
<g fill="#800000" stroke="#800000" stroke-width=".18">
<path d="M152.7 108.1l.3 .2 .2 .3h-.5z" fill-rule="evenodd"/>
<path d="M152.7 108.6h.5l-.3 .5-.2 .1z" fill-rule="evenodd"/>
<path d="M151.6 108.6h.5v.6l-.3-.2z" fill-rule="evenodd"/>
<path d="M151.8 108.3l.3-.2v.5h-.5z" fill-rule="evenodd"/>
<path d="M152.7 153.8l.3 .2 .2 .3h-.5z" fill-rule="evenodd"/>
<path d="M152.7 154.3h.5l-.1 .3-.4 .3z" fill-rule="evenodd"/>
<path d="M151.6 154.3h.5v.6l-.3-.2z" fill-rule="evenodd"/>
<path d="M151.8 154l.3-.2v.5h-.5z" fill-rule="evenodd"/>
</g>
<g fill="none" stroke="#008000" stroke-width=".18">
<path d="M31.8 37.5h17.8M141 32.5h10.1M141 35h10.1M151.1 37.5h-2.5v7.7M176.5 37.5h7.6v28h-10.1M179.1 29.9v2.6h-2.6M186.7 32.5v2.5M199.4 32.5v2.5M207 37.5h5.1M207 29.9v66h5.1M252.7 37.5h5.1M257.8 32.5h2.5"/>
<path d="M257.8 29.9v66h-5.1M267.9 32.5v2.5M21.6 57.9h28M21.6 55.3h10.2M21.6 52.8h10.2M21.6 47.7h10.2M36.9 42.6h12.7M41.9 55.3h7.7M41.9 52.8h7.7M41.9 47.7h7.7M47 50.2h2.6M49.6 45.2h-2.6v30.4"/>
<path d="M82.5 57.9h15.3M82.5 40.1h15.3M82.5 55.3h5.1v20.3M82.5 42.6h15.3M82.5 52.8h2.6M82.5 45.2h15.3M82.5 47.7h15.3M95.2 52.8h7.7M141 57.9h43.1M141 55.3h40.6M141 52.8h38.1M148.6 42.6h2.5"/>
<path d="M176.5 42.6h2.6v17.8h-5.1M176.5 40.1h5.1v22.8h-7.6M196.8 52.8h15.3M196.8 45.2h15.3M196.8 47.7h15.3M196.8 50.2h15.3M207 57.9h5.1M212.1 40.1h-2.6v22.8M252.7 57.9h5.1M252.7 40.1h2.5v22.8M252.7 52.8h25.4M252.7 45.2h7.6"/>
<path d="M252.7 47.7h7.6M252.7 50.2h7.6M270.5 45.2h7.6M270.5 47.7h7.6M270.5 50.2h7.6M21.6 60.4h28M47 68h2.6M49.6 62.9h-5.1v10.2M82.5 60.4h5.1M82.5 62.9h2.6v10.2h-53.3M82.5 68h7.7v2.5h12.7M158.7 60.4h5.1"/>
<path d="M161.3 60.4v5.1h2.5M161.3 62.9h2.5M199.4 73.1v2.5M207 75.6h5.1M209.5 60.4h2.6M212.1 78.2h-2.6v22.8M252.7 60.4h2.5M252.7 75.6h5.1M252.7 78.2h2.5v22.8M265.4 73.1v2.5M26.7 83.2h2.5v2.6M199.4 88.3h12.7"/>
<path d="M199.4 90.9h12.7M199.4 83.2h12.7M199.4 85.8h12.7M209.5 98.5h2.6M252.7 88.3h22.9M252.7 90.9h22.9M252.7 83.2h22.9M252.7 98.5h2.5M252.7 85.8h22.9M24.2 116.3h5v2.5h2.6M59.7 116.3v30.4h5.1M64.8 116.3h-15.2v2.5h-2.6"/>
<path d="M72.4 106.1h-10.1v10.2M80 106.1h17.8v45.7h-7.6M90.2 118.8h22.8M95.2 118.8v30.5h-5M128.3 118.8h12.7M135.9 106.1v15.2M135.9 108.6h15.2M153.7 108.6h10.1v12.7M161.3 118.8h10.1M31.8 123.9h-7.6v2.5M47 123.9h2.6v2.5h15.2M54.6 123.9v2.5"/>
<path d="M57.2 126.4v30.5h7.6M62.3 126.4v10.2h10.1M90.2 123.9h10.1v30.4h-10.1M90.2 121.3h7.6M92.7 121.3v15.3h-12.7M97.8 131.5h5.1M113 123.9h-2.5v2.5h-7.6v10.2h7.6v2.5h2.5M128.3 123.9h2.5v15.2h-2.5M130.8 131.5h40.6v2.5M135.9 129v5M151.1 126.4v10.2M163.8 129v5"/>
<path d="M186.7 129v5M186.7 131.5h5.1M189.2 131.5v10.2h2.6M217.1 131.5h20.4M217.1 134h2.6M229.8 129v2.5M232.4 131.5v2.5M234.9 131.5v10.2h2.6M262.9 131.5h10.1M262.9 134h2.5M273 129v5M100.3 144.2h12.7"/>
<path d="M128.3 144.2h12.7M135.9 141.7v15.2M135.9 154.3h15.2M161.3 144.2h7.6M163.8 141.7v12.6h-10.1M186.7 141.7v2.5M217.1 141.7h2.6v2.5M232.4 141.7v2.5M262.9 141.7h2.5v2.5M273 141.7v2.5"/>
</g>
<g fill="#008000" stroke="#008000" stroke-width=".18">
<circle cx="184.1" cy="57.9" r=".51"/>
<circle cx="181.6" cy="55.3" r=".51"/>
<circle cx="179.1" cy="52.8" r=".51"/>
<circle cx="179.1" cy="32.5" r=".51"/>
<circle cx="161.3" cy="60.4" r=".51"/>
<circle cx="161.3" cy="62.9" r=".51"/>
<circle cx="207" cy="32.5" r=".51"/>
<circle cx="207" cy="37.5" r=".51"/>
<circle cx="207" cy="57.9" r=".51"/>
<circle cx="207" cy="73.1" r=".51"/>
<circle cx="207" cy="75.6" r=".51"/>
<circle cx="44.5" cy="73.1" r=".51"/>
<circle cx="24.2" cy="116.3" r=".51"/>
<circle cx="87.6" cy="60.4" r=".51"/>
<circle cx="47" cy="68" r=".51"/>
<circle cx="47" cy="50.2" r=".51"/>
<circle cx="148.6" cy="42.6" r=".51"/>
<circle cx="24.2" cy="123.9" r=".51"/>
<circle cx="209.5" cy="60.4" r=".51"/>
<circle cx="209.5" cy="98.5" r=".51"/>
<circle cx="219.7" cy="141.7" r=".51"/>
<circle cx="265.4" cy="141.7" r=".51"/>
<circle cx="151.1" cy="131.5" r=".51"/>
<circle cx="163.8" cy="131.5" r=".51"/>
<circle cx="130.8" cy="131.5" r=".51"/>
<circle cx="135.9" cy="131.5" r=".51"/>
<circle cx="255.2" cy="60.4" r=".51"/>
<circle cx="255.2" cy="98.5" r=".51"/>
<circle cx="229.8" cy="131.5" r=".51"/>
<circle cx="234.9" cy="131.5" r=".51"/>
<circle cx="232.4" cy="131.5" r=".51"/>
<circle cx="189.2" cy="131.5" r=".51"/>
<circle cx="186.7" cy="131.5" r=".51"/>
<circle cx="163.8" cy="118.8" r=".51"/>
<circle cx="273" cy="131.5" r=".51"/>
<circle cx="257.8" cy="32.5" r=".51"/>
<circle cx="257.8" cy="37.5" r=".51"/>
<circle cx="257.8" cy="57.9" r=".51"/>
<circle cx="257.8" cy="73.1" r=".51"/>
<circle cx="257.8" cy="75.6" r=".51"/>
<circle cx="95.2" cy="118.8" r=".51"/>
<circle cx="107.9" cy="118.8" r=".51"/>
<circle cx="102.9" cy="131.5" r=".51"/>
<circle cx="97.8" cy="131.5" r=".51"/>
<circle cx="107.9" cy="126.4" r=".51"/>
<circle cx="107.9" cy="136.6" r=".51"/>
<circle cx="97.8" cy="121.3" r=".51"/>
<circle cx="92.7" cy="121.3" r=".51"/>
<circle cx="100.3" cy="144.2" r=".51"/>
<circle cx="107.9" cy="144.2" r=".51"/>
<circle cx="59.7" cy="116.3" r=".51"/>
<circle cx="54.6" cy="116.3" r=".51"/>
<circle cx="62.3" cy="116.3" r=".51"/>
<circle cx="57.2" cy="126.4" r=".51"/>
<circle cx="54.6" cy="126.4" r=".51"/>
<circle cx="62.3" cy="126.4" r=".51"/>
<circle cx="163.8" cy="144.2" r=".51"/>
<circle cx="135.9" cy="144.2" r=".51"/>
<circle cx="135.9" cy="154.3" r=".51"/>
<circle cx="135.9" cy="118.8" r=".51"/>
<circle cx="135.9" cy="108.6" r=".51"/>
</g>
<g fill="none" stroke="#f0f" stroke-width=".18">
<path d="M118.1 29.9h5.1v35.6h-5.1z"/>
<circle cx="119.4" cy="36.3" r=".64"/>
<circle cx="119.4" cy="33.7" r=".64"/>
<circle cx="119.4" cy="38.8" r=".64"/>
<circle cx="119.4" cy="31.2" r=".64"/>
<circle cx="121.9" cy="38.8" r=".64"/>
<circle cx="121.9" cy="31.2" r=".64"/>
<circle cx="121.9" cy="36.3" r=".64"/>
<circle cx="121.9" cy="33.7" r=".64"/>
<circle cx="119.4" cy="46.4" r=".64"/>
<circle cx="119.4" cy="49" r=".64"/>
<circle cx="119.4" cy="51.5" r=".64"/>
<circle cx="119.4" cy="59.1" r=".64"/>
<circle cx="119.4" cy="43.9" r=".64"/>
<circle cx="119.4" cy="54.1" r=".64"/>
<circle cx="119.4" cy="56.6" r=".64"/>
<circle cx="119.4" cy="41.4" r=".64"/>
<circle cx="121.9" cy="51.5" r=".64"/>
<circle cx="121.9" cy="43.9" r=".64"/>
<circle cx="121.9" cy="54.1" r=".64"/>
<circle cx="121.9" cy="46.4" r=".64"/>
<circle cx="121.9" cy="49" r=".64"/>
<circle cx="121.9" cy="56.6" r=".64"/>
<circle cx="121.9" cy="59.1" r=".64"/>
<circle cx="121.9" cy="41.4" r=".64"/>
<circle cx="119.4" cy="61.7" r=".64"/>
<circle cx="119.4" cy="64.2" r=".64"/>
<circle cx="121.9" cy="61.7" r=".64"/>
<circle cx="121.9" cy="64.2" r=".64"/>
</g>
<path d="M269.6 86.2h6" fill="none" stroke="#008080" stroke-width=".18"/>
<text font-size="3.1" fill="#f0f" x="108" y="28">28-pin module socket</text>
<g font-size="2.9" fill="#808080">
<text x="161.6" y="29.1">IC1</text>
<text x="221.3" y="34.1">IC2</text>
<text x="152.8" y="48.1">M24C32-WMN6P</text>
<text x="220.4" y="65.9">Si8641BB-B-IS1</text>
<text x="221.3" y="72.2">IC3</text>
<text x="220.4" y="104">Si8641BB-B-IS1</text>
<text x="200.9" y="127.9">IC5</text>
<text x="246.6" y="127.9">IC6</text>
<text x="143.5" y="149.3">L79L12</text>
<text x="193.7" y="147.4">LP2985-50DBVR</text>
<text x="239.5" y="147.4">LP2985-33DBVR</text>
<text x="142.9" y="151.8">IC7</text>
</g>
<g font-size="2.7" fill="#808080">
<text x="72.4" y="113.1">TR1</text>
<text x="71.8" y="131.5">TBA2-1223</text>
<text x="72.4" y="143.6">TR2</text>
<text x="71.8" y="162">MDD02M-15</text>
</g>
<g font-size="2.5" fill="#c0c0c0">
<text x="21.6" y="21.5">DIB connector</text>
<text x="143.5" y="21.5">I2C Module ID EEPROM</text>
<text x="196.8" y="21.5">Bus isolator</text>
<text x="21.6" y="102.8">Isolated +/-12 V power supply</text>
<text x="184.1" y="118">+5V, +3V3 LDO</text>
<text x="161.3" y="163.8">Plastic parts</text>
</g>
<g font-size="2.5" fill="#808080">
<text x="180.3" y="28">+3V3</text>
<text x="208.3" y="28">+3V3</text>
<text x="244.9" y="27.9">+3V3_ISO</text>
<text x="58.4" y="35.5">77317-104-28LF</text>
<text x="183.8" y="34.6">100n</text>
<text x="183.8" y="32.1">C1</text>
<text x="196.7" y="34.6">10</text>
<text x="199.1" y="32.1">C2</text>
<text x="199.5" y="34.6">0n</text>
<text x="265" y="34.6">100n</text>
<text x="265" y="32.1">C3</text>
<text x="22.7" y="38.1">+3V3</text>
<text x="55.9" y="38.4">X1-1</text>
<text x="70.9" y="41">X1-4</text>
<text x="184.1" y="40.1">GNDIO</text>
<text x="195.6" y="40.1">GNDIO</text>
<text x="260.5" y="38.2">GND</text>
<text x="55.9" y="43.5">X1-5</text>
<text x="55.9" y="46.1">X1-7</text>
<text x="70.9" y="43.5">X1-6</text>
<text x="70.9" y="46.1">X1-8</text>
<text x="55.9" y="48.6">X1-9</text>
<text x="55.9" y="51.1">X1-11</text>
<text x="55.9" y="53.7">X1-13</text>
<text x="69.5" y="48.6">X1-10</text>
<text x="69.5" y="53.7">X1-14</text>
<text x="146" y="50.2">GNDIO</text>
<text x="55.9" y="56.2">X1-15</text>
<text x="55.9" y="58.8">X1-17</text>
<text x="69.5" y="56.2">X1-16</text>
<text x="69.5" y="58.8">X1-18</text>
<text x="55.9" y="61.3">X1-19</text>
<text x="55.9" y="63.8">X1-21</text>
<text x="69.5" y="61.3">X1-20</text>
<text x="69.5" y="63.8">X1-22</text>
<text x="149.7" y="61.5">+3V3</text>
<text x="55.9" y="68.9">X1-25</text>
<text x="69.5" y="68.9">X1-26</text>
<text x="205.7" y="68">G</text>
<text x="207.7" y="68">NDIO</text>
<text x="252.7" y="69.2">GND</text>
<text x="20.1" y="74.2">+12V</text>
<text x="196.7" y="75.3">10</text>
<text x="199.1" y="72.7">C4</text>
<text x="199.5" y="75.3">0n</text>
<text x="262.5" y="75.3">100n</text>
<text x="262.5" y="72.7">C5</text>
<text x="22.8" y="82.5">J1</text>
<text x="44.5" y="80.7">GNDIO</text>
<text x="85.1" y="80.7">GNDIO</text>
<text x="195.6" y="80.7">GNDIO</text>
<text x="258" y="78.8">GND</text>
<text x="21.1" y="86.3">4907</text>
<text x="77.1" y="105.7">C6</text>
<text x="130.2" y="102.3">+15V_ISO</text>
<text x="148" y="107.4">JP1</text>
<text x="205.7" y="106.1">GNDIO</text>
<text x="252.7" y="107.3">GND</text>
<text x="21.6" y="110.6">+12V</text>
<text x="77.1" y="108.3">4n7/1kV</text>
<text x="146" y="113.1">IC4</text>
<text x="18.8" y="119.1">C7</text>
<text x="34.3" y="115.3">L1</text>
<text x="49.3" y="119.1">C8</text>
<text x="115.6" y="115.2">L2</text>
<text x="146" y="115.6">L78L12</text>
<text x="169.5" y="116.9">+12V_ISO</text>
<text x="19.2" y="121.6">1u</text>
<text x="49.7" y="121.6">1u</text>
<text x="102.6" y="121.6">C9</text>
<text x="103" y="124.1">1u</text>
<text x="138" y="124.1">C11</text>
<text x="164.1" y="124.1">C10</text>
<text x="182.9" y="125.2">+12V_ISO</text>
<text x="224.8" y="125.2">+5V_ISO</text>
<text x="267.3" y="125.2">+3V3_ISO</text>
<text x="21.6" y="131.5">GNDIO</text>
<text x="31.1" y="129.7">DLW21SN371SQ2L</text>
<text x="115.6" y="129.3">DLW21SN371</text>
<text x="131.3" y="129.3">SQ2</text>
<text x="136.3" y="129.3">L</text>
<text x="138" y="126.7">1u</text>
<text x="164.1" y="127.9">100n</text>
<text x="77.1" y="136.2">C12</text>
<text x="115.6" y="135.5">L3</text>
<text x="138" y="136.8">C15</text>
<text x="164.1" y="136.8">C13</text>
<text x="173.3" y="137.7">GND</text>
<text x="181.9" y="136.8">C16</text>
<text x="221.9" y="137.5">C17</text>
<text x="227.6" y="136.8">C18</text>
<text x="267.6" y="137.5">C19</text>
<text x="274.6" y="136.2">C14</text>
<text x="77.1" y="138.7">4n7/1kV</text>
<text x="101.2" y="139.4">C20</text>
<text x="103" y="141.9">1u</text>
<text x="138" y="139.4">1u</text>
<text x="164.1" y="140.6">100n</text>
<text x="168.9" y="142.3">-12V_ISO</text>
<text x="182.3" y="140.6">4u7</text>
<text x="221.9" y="140">10n</text>
<text x="228" y="140.6">4u7</text>
<text x="267.6" y="140">10n</text>
<text x="274.6" y="141.3">2u2</text>
<text x="115.6" y="149.7">DLW21SN371SQ2</text>
<text x="136.3" y="149.7">L</text>
<text x="148" y="153.1">JP2</text>
<text x="184.1" y="150.4">GND</text>
<text x="216.5" y="150.4">GND</text>
<text x="229.9" y="150.4">GND</text>
<text x="262.9" y="150.4">GND</text>
<text x="271.1" y="150.4">GND</text>
<text x="130.8" y="162">-15V_ISO</text>
</g>
<g font-size="2.3" fill="#800000">
<text x="38.1" y="117.3">L2</text>
<text x="119.4" y="117.2">L1</text>
<text x="38.1" y="127.1">L1</text>
<text x="119.4" y="127.1">L2</text>
<text x="119.4" y="137.5">L1</text>
<text x="119.4" y="147.4">L2</text>
</g>
<g font-size="2.1" fill="#808080">
<text x="152.1" y="34.7">5</text>
<text x="152.1" y="32.1">6</text>
<text x="156" y="35.8">SDA</text>
<text x="156" y="33.2">SCL</text>
<text x="167.1" y="33.2">VCC</text>
<text x="174.3" y="32.1">8</text>
<text x="152.1" y="37.2">7</text>
<text x="156" y="38.3">WP</text>
<text x="169" y="38.3">A0</text>
<text x="169" y="40.8">A1</text>
<text x="174.3" y="37.2">1</text>
<text x="174.3" y="39.7">2</text>
<text x="213.1" y="37.2">1</text>
<text x="213.1" y="39.7">2</text>
<text x="217" y="38.3">VDD1</text>
<text x="217" y="40.8">GND1_2</text>
<text x="241.9" y="40.8">GND2</text>
<text x="242.1" y="38.3">VDD2</text>
<text x="250.5" y="39.7">15</text>
<text x="250.5" y="37.2">16</text>
<text x="152.1" y="42.3">4</text>
<text x="156" y="43.4">GND</text>
<text x="169" y="43.4">A2</text>
<text x="174.3" y="42.3">3</text>
<text x="213.1" y="44.8">3</text>
<text x="213.1" y="47.3">4</text>
<text x="217" y="45.9">A1</text>
<text x="245.2" y="45.9">B1</text>
<text x="250.5" y="47.3">13</text>
<text x="250.5" y="44.8">14</text>
<text x="213.1" y="49.9">5</text>
<text x="213.1" y="52.4">6</text>
<text x="217" y="48.5">A2</text>
<text x="217" y="51">A3</text>
<text x="217" y="53.5">A4</text>
<text x="245.2" y="53.5">B4</text>
<text x="245.2" y="51">B3</text>
<text x="245.2" y="48.5">B2</text>
<text x="250.5" y="52.4">11</text>
<text x="250.5" y="49.9">12</text>
<text x="213.1" y="57.5">7</text>
<text x="217" y="58.6">EN1</text>
<text x="243.7" y="58.6">EN2</text>
<text x="250.5" y="57.5">10</text>
<text x="213.1" y="60">8</text>
<text x="217" y="61.2">GND1</text>
<text x="239.5" y="61.2">GND2_2</text>
<text x="250.5" y="60">9</text>
<text x="213.1" y="75.3">1</text>
<text x="213.1" y="77.8">2</text>
<text x="217" y="76.4">VDD1</text>
<text x="242.1" y="76.4">VDD2</text>
<text x="250.5" y="77.8">15</text>
<text x="250.5" y="75.3">16</text>
<text x="213.1" y="82.9">3</text>
<text x="217" y="78.9">GND1_2</text>
<text x="241.9" y="78.9">GND2</text>
<text x="250.5" y="82.9">14</text>
<text x="213.1" y="85.4">4</text>
<text x="213.1" y="88">5</text>
<text x="217" y="84">A1</text>
<text x="217" y="86.6">A2</text>
<text x="217" y="89.1">A3</text>
<text x="245.2" y="89.1">B3</text>
<text x="245.2" y="86.6">B2</text>
<text x="245.2" y="84">B1</text>
<text x="250.5" y="88">12</text>
<text x="250.5" y="85.4">13</text>
<text x="213.1" y="90.5">6</text>
<text x="213.1" y="95.6">7</text>
<text x="217" y="91.6">A4</text>
<text x="245.2" y="91.6">B4</text>
<text x="250.5" y="95.6">10</text>
<text x="250.5" y="90.5">11</text>
<text x="213.1" y="98.1">8</text>
<text x="217" y="96.7">EN1</text>
<text x="217" y="99.3">GND1</text>
<text x="239.5" y="99.3">GND2_2</text>
<text x="243.7" y="96.7">EN2</text>
<text x="250.5" y="98.1">9</text>
<text x="32.8" y="118.5">4</text>
<text x="44.8" y="118.5">3</text>
<text x="65.8" y="115.9">1</text>
<text x="69.7" y="117">IN+</text>
<text x="79.5" y="119.6">OUT+</text>
<text x="88" y="118.5">6</text>
<text x="114" y="118.5">1</text>
<text x="126.1" y="118.5">2</text>
<text x="142" y="118.5">8</text>
<text x="145.8" y="119.6">VI</text>
<text x="153.3" y="119.6">VO</text>
<text x="159.1" y="118.5">1</text>
<text x="32.8" y="123.5">1</text>
<text x="44.8" y="123.5">2</text>
<text x="78.5" y="122.1">COMM</text>
<text x="80.2" y="124.6">OUT-</text>
<text x="88" y="123.5">4</text>
<text x="88" y="121">5</text>
<text x="114" y="123.5">4</text>
<text x="126.1" y="123.5">3</text>
<text x="149.9" y="123.1">GND</text>
<text x="65.8" y="126.1">2</text>
<text x="69.7" y="127.2">IN-</text>
<text x="150.8" y="127.5" transform="rotate(-90 150.8 127.5)">2*4</text>
<text x="192.8" y="131.1">1</text>
<text x="215" y="131.1">5</text>
<text x="238.5" y="131.1">1</text>
<text x="260.7" y="131.1">5</text>
<text x="196.6" y="132.3">IN</text>
<text x="203.9" y="134.8">BYPASS</text>
<text x="207.8" y="132.3">OUT</text>
<text x="215" y="133.7">4</text>
<text x="242.3" y="132.3">IN</text>
<text x="249.6" y="134.8">BYPASS</text>
<text x="253.5" y="132.3">OUT</text>
<text x="260.7" y="133.7">4</text>
<text x="114" y="138.8">1</text>
<text x="114" y="143.8">4</text>
<text x="126.1" y="138.8">2</text>
<text x="126.1" y="143.8">3</text>
<text x="139.9" y="143.8">2*4</text>
<text x="149.1" y="141.4">GND</text>
<text x="150.8" y="138.8" transform="rotate(-90 150.8 138.8)">5</text>
<text x="159.1" y="143.8">1</text>
<text x="192.8" y="141.3">3</text>
<text x="196.6" y="142.4">ON/OFF</text>
<text x="207.5" y="142.4">GND</text>
<text x="215" y="141.3">2</text>
<text x="238.5" y="141.3">3</text>
<text x="242.3" y="142.4">ON/OFF</text>
<text x="253.3" y="142.4">GND</text>
<text x="260.7" y="141.3">2</text>
<text x="65.8" y="146.4">1</text>
<text x="69.7" y="147.5">IN+</text>
<text x="88" y="148.9">7</text>
<text x="145.8" y="145">IN</text>
<text x="151.9" y="145">OUT</text>
<text x="78.5" y="152.6">COMM</text>
<text x="79.5" y="150">OUT+</text>
<text x="80.2" y="155.1">OUT-</text>
<text x="88" y="154">5</text>
<text x="88" y="151.5">6</text>
<text x="65.8" y="156.5">2</text>
<text x="69.7" y="157.7">IN-</text>
</g>
<g font-size="2" fill="#f0f">
<text x="107.6" y="34.5">NFAULT 3</text>
<text x="110.4" y="32">+3V3</text>
<text x="115.7" y="32">1</text>
<text x="124.5" y="31.8">2 +Vaux</text>
<text x="124.5" y="34.4">4 NRESET</text>
<text x="106.9" y="37.1">DIB_SCL 5</text>
<text x="111.4" y="39.6">Gnd 7</text>
<text x="124.5" y="36.9">6 OE_SYNC</text>
<text x="124.5" y="42">10 DIB_IRQ</text>
<text x="124.5" y="39.5">8 DIB_SDA</text>
<text x="104.3" y="47.2">DIB_SCLK 13</text>
<text x="106.7" y="42.1">DIB_CSA 9</text>
<text x="110.4" y="44.7">Gnd 11</text>
<text x="124.5" y="44.5">12 DIB_CSB</text>
<text x="124.5" y="47.1">14 DIB_MISO</text>
<text x="104.4" y="49.8">DIB_MOSI 15</text>
<text x="107.1" y="52.3">DIB_A0</text>
<text x="114.6" y="52.3">17</text>
<text x="124.5" y="49.6">16 Gnd</text>
<text x="124.5" y="52.1">18 DIB_A2</text>
<text x="107.1" y="54.8">DIB_A1</text>
<text x="109.3" y="57.4">+12V 21</text>
<text x="110.4" y="59.9">+5V 23</text>
<text x="114.6" y="54.8">19</text>
<text x="124.5" y="57.2">22 +12V</text>
<text x="124.5" y="59.8">24 +5V</text>
<text x="124.5" y="54.7">20 Gnd</text>
<text x="104.7" y="65">UART_RX 27</text>
<text x="110.2" y="62.5">Gnd 25</text>
<text x="124.5" y="62.3">26 BOOT</text>
<text x="124.5" y="64.8">28 UART_TX</text>
</g>
<g font-size="1.8" fill="#008080">
<text x="141.6" y="31.8">DIB_SCL</text>
<text x="141.6" y="34.4">DIB_SDA</text>
<text x="36.8" y="42">DIB_SCL</text>
<text x="86.6" y="39.5">DIB_NRESET</text>
<text x="89.3" y="42">OE_SYNC</text>
<text x="21.6" y="47.1">DIB_CSA</text>
<text x="90.2" y="44.5">DIB_SDA</text>
<text x="90.7" y="47.1">DIB_IRQ</text>
<text x="196.8" y="47.1">DIB_SCLK</text>
<text x="196.8" y="44.5">DIB_MOSI</text>
<text x="272.8" y="47.1">SCLK</text>
<text x="272.9" y="44.5">MOSI</text>
<text x="21.6" y="52.1">DIB_SCLK</text>
<text x="94.4" y="52.1">DIB_MISO</text>
<text x="141.6" y="52.1">DIB_A2</text>
<text x="196.8" y="49.6">DIB_CSA</text>
<text x="196.8" y="52.1">DIB_MISO</text>
<text x="272.9" y="52.1">MISO</text>
<text x="273.8" y="49.6">NSS</text>
<text x="21.6" y="57.2">DIB_A0</text>
<text x="21.6" y="59.8">DIB_A1</text>
<text x="21.6" y="54.7">DIB_MOSI</text>
<text x="91.7" y="57.2">DIB_A2</text>
<text x="141.6" y="57.2">DIB_A0</text>
<text x="141.6" y="54.7">DIB_A1</text>
<text x="93.9" y="69.9">DIB_BOOT</text>
<text x="199.4" y="82.6">OE_SYNC</text>
<text x="270.6" y="82.6">SYNC</text>
<text x="199.4" y="87.7">DIB_NRE</text>
<text x="199.4" y="85.2">DIB_BOO</text>
<text x="207.1" y="87.7">SET</text>
<text x="207.3" y="85.2">T</text>
<text x="269.5" y="85.2">BOOT0</text>
<text x="269.6" y="87.7">RESET</text>
<text x="199.4" y="90.2">DIB_IRQ</text>
<text x="272.4" y="90.2">IRQ</text>
</g>
<g font-size="1.8" fill="#808080">
<text x="257.8" y="41.9">DR1206-33R-4/8</text>
<text x="40" y="47.6">RN2-2</text>
<text x="257.7" y="45">RN1-1</text>
<text x="257.7" y="47.6">RN1-2</text>
<text x="40" y="52.7">RN2-3</text>
<text x="87.6" y="51.4">RN2-1</text>
<text x="257.7" y="50.1">RN1-3</text>
<text x="40" y="55.2">RN2-4</text>
<text x="87.6" y="55.2">DR1206-33R-4/8</text>
<text x="172.1" y="62.8">RN3-2</text>
<text x="172.1" y="65.4">RN3-3</text>
<text x="172.1" y="60.3">RN3-1</text>
<text x="163.8" y="68.5">DR1206-10K-4/8</text>
<text x="167.6" y="175.9">PCB-MB</text>
<text x="167.6" y="174">KK1</text>
<text x="167.6" y="184.2">KK2</text>
<text x="167.6" y="186.1">PCB-MB</text>
</g>
<g font-size="1.8" fill="#800000">
<text x="19.1" y="188.6">Licensed under the TAPR Open Hardware License (www.tapr.org/OHL)</text>
<text x="19.1" y="190.5">More info at http://www.envox.hr/eez</text>
<text x="19.1" y="192.4">Repository: https://github.com/eez-open</text>
</g>
</svg>
